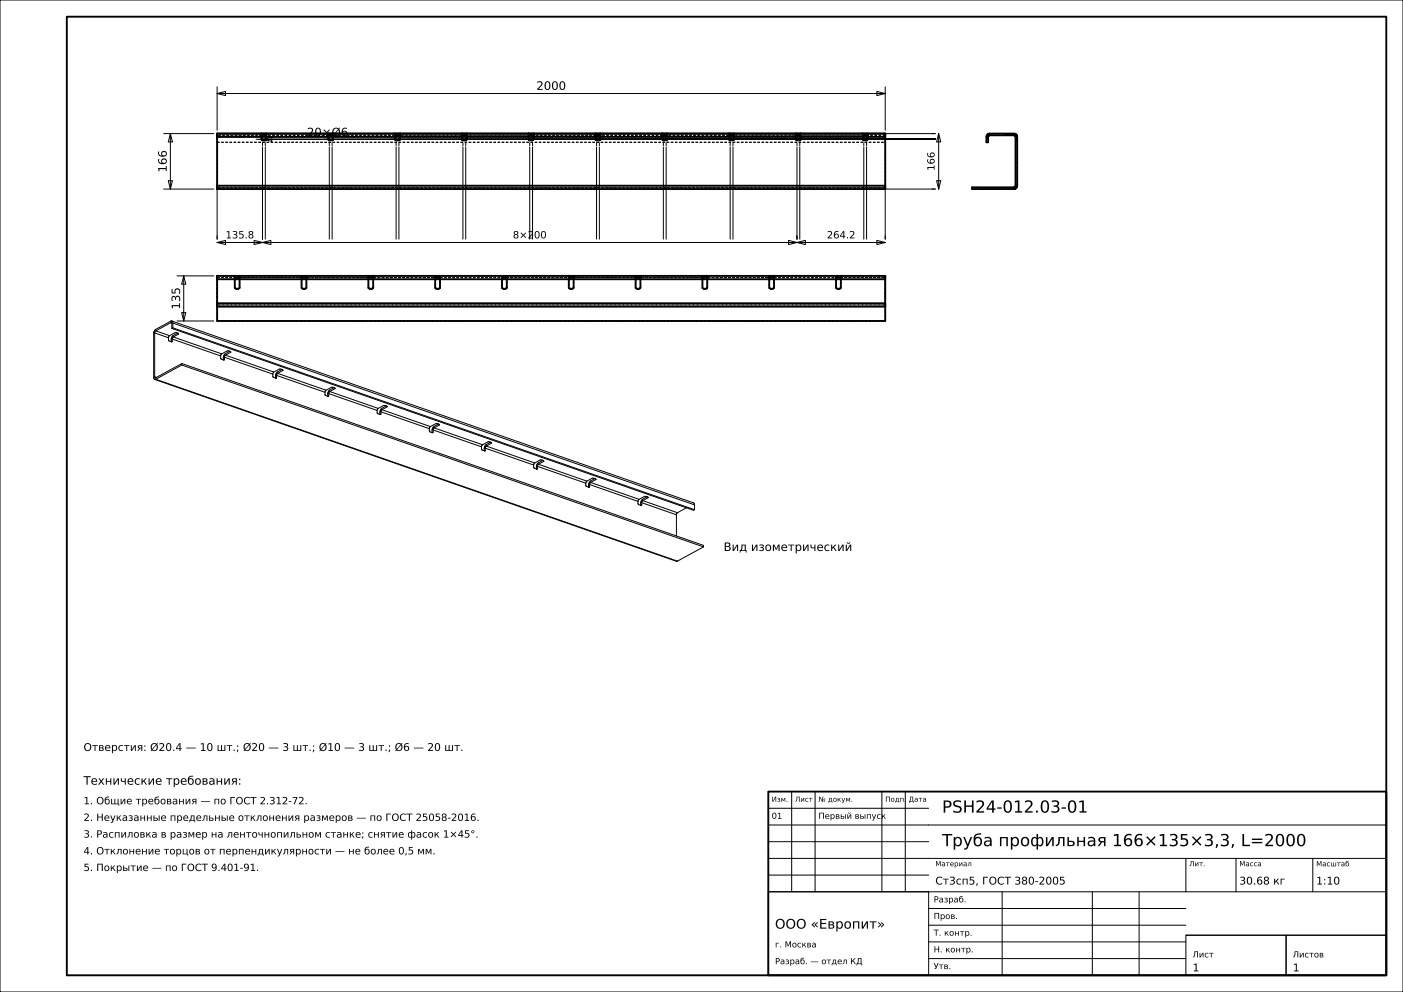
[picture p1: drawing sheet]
<svg xmlns="http://www.w3.org/2000/svg" width="420mm" height="297mm" viewBox="0 0 420 297" stroke-linecap="round" stroke-linejoin="round" font-family="sans-serif">
<g fill="none" stroke="#000" stroke-width=".3">
<path d="M0 0h420v297h-420zM49 40h15M51 40l.6 2.5h-1.2zM51 40v16.6M65 28l2.5-.6v1.2zM65 26v13M65 28h200M262.5 27.4l2.5 .6-2.5 .6zM265 26v13M265 40h15M281 40l.6 2.5h-1.2zM281 40v16.6"/>
<path d="M49 56.6h15M50.4 54.1h1.2l-.6 2.5zM65 56.6v15M78.6 44v27.6M78.9 41.7l2.5-.6v1.2zM78.9 41.7h201.1M79.4 44v27.6M98.6 44v27.6M99.4 44v27.6M118.6 44v27.6M119.4 44v27.6M138.6 44v27.6"/>
<path d="M139.4 44v27.6M158.6 44v27.6M159.4 44v27.6M178.6 44v27.6M179.4 44v27.6M198.6 44v27.6M199.4 44v27.6M218.6 44v27.6M219.4 44v27.6M238.6 44v27.6M239.4 44v27.6M258.6 44v27.6"/>
<path d="M259.4 44v27.6M280 56.6h-15v15M280.4 54.1h1.2l-.6 2.5zM65 72.6l2.5-.6v1.2zM65 72.6h200M76.1 72l2.5 .6-2.5 .6zM78.6 72.6l2.5-.6v1.2zM236.1 72l2.5 .6-2.5 .6zM238.6 72.6l2.5-.6v1.2zM262.5 72l2.5 .6-2.5 .6zM46.3 99.7v13.1M46.3 99.7l4.1 1.4"/>
<path d="M46.6 99.1l-.3 .6M46.6 99.1l4.1 1.4M51.1 96.6l.3 .1M51.1 96.6l-4.5 2.5M51.4 96.7v1.6M51.4 98.3l156.2 54.5 .3-.2M51.5 96.1l-4.9 2.5-.6 .9v13.5l.3 .6M51.5 96.1l.2 .6M51.5 96.1l156.1 54.5 .3 .6M51.7 96.7v1.5M51.7 98.2l-.3 .1M51.7 98.2l156.2 54.4"/>
<path d="M51.7 96.7l156.2 54.5M53 96.1h11M53 82.6h11M53.2 99.7l-1.7 1.1-.3 1.5 .4-.2M54.4 93.6h1.2l-.6 2.5zM55 82.6l.6 2.5h-1.2zM55 82.6v13.5M46.3 113.6l156.2 54.4h.3M46.3 112.8l.5 .2M46.6 113.6h-.3M46.6 113.6l156.2 54.4M50.4 101.1l.2 .9 .8 .3 .2-.2"/>
<path d="M50.7 100.5l1.7-.9 1.1 .3-1.6 1M50.7 100.5l-.3 .6M51.6 101.5v.6M51.6 101.5l14.5 5.1M51.9 100.9l-.3 .6M51.9 100.9l14.5 5M54.4 108.8l-7.8 4.3-.3-.3M54.4 108.8v.5M54.4 109.3l-7.8 4.3M54.4 109.3l156.2 54.4M54.4 108.8l156.2 54.5v.4M66.1 106.6v.8l.8 .4"/>
<path d="M66.4 105.9l1.6-.8 1.1 .3-1.6 .9M66.4 105.9l-.3 .7M67.2 107.6l-.3 .2M67.2 107v.6M67.2 107.6l-.3 .1M67.2 107l14.5 5M67.5 106.3l-.3 .7M67.5 106.3l14.5 5.1M68.8 105.2l-1.7 1-.2 1.5M81.7 112l.1 .9 .8 .3 .2-.2M82 111.4l1.6-.9 1.1 .3-1.6 1M82 111.4l-.3 .6"/>
<path d="M82.8 112.4v.6M82.8 112.4l14.5 5.1M83.1 111.8l-.3 .6M83.1 111.8l14.5 5M84.4 110.6l-1.6 1.1-.3 1.5 .3-.2M97.3 117.5l.1 .9 .9 .3 .1-.2M97.6 116.8l1.6-.9 1.1 .4-1.6 .9M97.6 116.8l-.3 .7M98.4 117.8v.7M98.4 117.8l14.5 5.1M98.7 117.2l-.3 .6M98.7 117.2l14.5 5.1"/>
<path d="M100 116.1l-1.6 1-.3 1.5 .3-.1M112.9 122.9l.1 .8 .9 .4M113.2 122.3l1.6-.9 1.1 .3-1.6 1M113.2 122.3l-.3 .6M113.9 124.1h.1M114 123.9l-.1 .2M114 123.3v.6M114 123.9l-.3 .2M114 123.3l14.5 5M114.3 122.7l-.3 .6M114.3 122.7l14.5 5M115.6 121.5l-1.6 1.1-.3 1.5"/>
<path d="M128.5 128.3l.2 1 .8 .3 .1-.2M128.8 127.7l1.7-.9 1 .3-1.5 1M128.8 127.7l-.3 .6M129.6 128.7v.7M129.6 128.7l14.5 5.1M130 128.1l-.4 .6M130 128.1l14.5 5.1M131.3 127l-1.7 1-.3 1.5 .3-.1M144.1 133.8l.2 .9 .8 .3 .2-.2M144.5 133.2l1.6-.9 1.1 .3-1.6 1M144.5 133.2l-.4 .6M145.3 134.2v.6"/>
<path d="M145.3 134.2l14.5 5M145.6 133.6l-.3 .6M145.6 133.6l14.5 5M146.9 132.4l-1.7 1-.2 1.6 .3-.2M159.8 139.2l.1 1 .8 .3 .2-.2M160.1 138.6l-.3 .6M160.9 139.6v.7M160.9 139.6l14.5 5.1M161.2 139l-.3 .6M161.2 139l14.5 5.1M162.4 137.8l.4 .3-1.6 .9M162.4 137.8l-.7-.1-1.6 .9"/>
<path d="M162.5 137.8l-1.7 1.1-.2 1.5 .3-.1M175.4 144.7l.1 .9 .8 .3 .2-.2M175.7 144.1l1.6-.9 1.1 .3-1.6 .9M175.7 144.1l-.3 .6M176.5 145.1v.6M176.5 145.1l14.5 5M176.8 144.4l-.3 .7M176.8 144.4l14.5 5.1M178.1 143.3l-1.6 1-.3 1.6 .3-.2M191 150.1l.1 .9 .9 .3 .1-.2M191.3 149.5l1.6-.9 1.1 .3-1.6 1M191.3 149.5l-.3 .6"/>
<path d="M192.1 150.5v.6M192.1 150.5l10.4 3.6M192.4 149.9l-.3 .6M192.4 149.9l10.4 3.6M193.7 148.7l-1.6 1.1-.3 1.5 .3-.2M202.5 154.1v6.4M202.8 153.5l-.3 .6M205.5 152l-2.7 1.5M207.9 151.2v1.4M210.6 163.7l-7.8 4.3M237 237v30M244 237v30"/>
<path d="M264 237v30M271 237v30M230 257h185M230 252h48M230 247h185M230 242h48M355 257v10M370 257v10M393 257v10M230 267h48v25h-48zM230 267h185M230 262h48"/>
<path d="M278 277h77M278 272h77M300 267v25M327 267v25M341 267v25M278 287h77M278 282h77M355 280h30v12h-30zM355 280h60M385 280h30v12h-30z"/>
</g>
<g fill="none" stroke="#000" stroke-width=".56">
<path d="M20 5h395v287h-395zM65 40h200v16.6h-200zM78.3 40v1.7l.3 .3 1.1-.2v-1.8M98.3 40v1.7l.3 .3 1.1-.2v-1.8M118.3 40v1.7l.3 .3 1.1-.2v-1.8M138.3 40v1.7l.3 .3 1.1-.2v-1.8M158.3 40v1.7l.3 .3 1.1-.2v-1.8M178.3 40v1.7l.3 .3 1.1-.2v-1.8M198.3 40v1.7l.3 .3 1.1-.2v-1.8M218.3 40v1.7l.3 .3 1.1-.2v-1.8M238.3 40v1.7l.3 .3 1.1-.2v-1.8M258.3 40v1.7l.3 .3 1.1-.2v-1.8"/>
<path d="M65 41h200M65 55.6h200M78.3 40.5h1.4M98.3 40.5h1.4M118.3 40.5h1.4M138.3 40.5h1.4M158.3 40.5h1.4M178.3 40.5h1.4M198.3 40.5h1.4M218.3 40.5h1.4M238.3 40.5h1.4M258.3 40.5h1.4"/>
<path d="M295.5 40.4l.8-.4h7.2l.9 .6 .1 15-.6 .9-12.9 .1v-.5h12.5l.5-.3-.1-15.1-.4-.2h-7.4l-.3 .3v1.8h-.5v-1.6zM65 82.6h200v13.5h-200zM65 91.8h200M65 90.8h200M65 83.6h200M70.3 82.6v3.6l.6 .3 .8-.3v-3.6M70.3 83.1h1.4M70.6 82.6v.5M71.4 82.6v.5M90.3 83.1h1.4M90.3 82.6v3.6l.6 .3 .8-.3v-3.6M90.6 82.6v.5"/>
<path d="M91.4 82.6v.5M110.3 83.1h1.4M110.3 82.6v3.6l.6 .3 .8-.3v-3.6M110.6 82.6v.5M111.4 82.6v.5M130.3 83.1h1.4M130.3 82.6v3.6l.6 .3 .8-.3v-3.6M130.6 82.6v.5M131.4 82.6v.5M150.3 83.1h1.4M150.3 82.6v3.6l.6 .3 .8-.3v-3.6M150.6 82.6v.5"/>
<path d="M151.4 82.6v.5M170.3 83.1h1.4M170.3 82.6v3.6l.6 .3 .8-.3v-3.6M170.6 82.6v.5M171.4 82.6v.5M190.3 83.1h1.4M190.3 82.6v3.6l.6 .3 .8-.3v-3.6M190.6 82.6v.5M191.4 82.6v.5M210.3 83.1h1.4M210.3 82.6v3.6l.6 .3 .8-.3v-3.6M210.6 82.6v.5"/>
<path d="M211.4 82.6v.5M230.3 83.1h1.4M230.3 82.6v3.6l.6 .3 .8-.3v-3.6M230.6 82.6v.5M231.4 82.6v.5M250.3 83.1h1.4M250.3 82.6v3.6l.6 .3 .8-.3v-3.6M250.6 82.6v.5M251.4 82.6v.5M230 237h185v55h-185z"/>
</g>
<g fill="none" stroke="#000" stroke-width=".3" stroke-dasharray=".7 .5" stroke-linecap="butt">
<path d="M78.3 40h1.4M78.3 40v.5M79.7 40v.5M98.3 40h1.4M98.3 40v.5M99.7 40v.5M118.3 40h1.4M118.3 40v.5M119.7 40v.5M138.3 40h1.4M138.3 40v.5M139.7 40v.5"/>
<path d="M158.3 40h1.4M158.3 40v.5M159.7 40v.5M178.3 40h1.4M178.3 40v.5M179.7 40v.5M198.3 40h1.4M198.3 40v.5M199.7 40v.5M218.3 40h1.4M218.3 40v.5M219.7 40v.5"/>
<path d="M238.3 40h1.4M238.3 40v.5M239.7 40v.5M258.3 40h1.4M258.3 40v.5M259.7 40v.5M296.3 40h7.2M300.6 40h.1M300.7 40h-.1M300.7 40h.1M300.8 40h-.1M300.8 40h.1"/>
<path d="M300.9 40h-.1M300.9 40v.5M300.9 40h2.6M303.5 40h.2M303.5 40h-2.6M65 40.5v.1M65 40.6v.1M65 40.7v.1M65 40.8v.1M65 40.9v.1M65 42.6h200M65 41v1.6"/>
<path d="M65 40v.1M65 40.1v.1M65 40.2v.1M65 40.3v.1M65 40.4v.1M65 55.6v-14.6M65 41v-.1M65 40.9v-.1M65 40.8v-.1M65 40.7v-.1M65 40.6v-.1M65 40.5v-.5"/>
<path d="M65 56.1v-.1M65 56v-.1M65 55.9v-.1M65 55.8v-.1M65 55.7v-.1M65 56.1v.5M65 56.1h200M78.3 40.5h-13.3M78.3 40.5v.1M78.3 40.6v.1M78.3 40.7v.1M78.3 40.8v.1"/>
<path d="M78.3 40.9v.1M78.3 41v.7M78.3 41.8v-.1M78.4 41.9l-.1-.1M78.5 42l-.1-.1M78.6 42h-.1M78.6 42h.8M79.5 42h-.1M79.6 41.9l-.1 .1M79.7 41.8l-.1 .1M79.7 41.7v.1M79.7 41.7v-.7"/>
<path d="M79.7 41v-.1M79.7 40.9v-.1M79.7 40.8v-.1M79.7 40.7v-.1M79.7 40.6v-.1M98.3 40.5h-18.6M98.3 40.5v.1M98.3 40.6v.1M98.3 40.7v.1M98.3 40.8v.1M98.3 40.9v.1M98.3 41v.7"/>
<path d="M98.3 41.8v-.1M98.4 41.9l-.1-.1M98.5 42l-.1-.1M98.6 42h-.1M98.6 42h.8M99.5 42h-.1M99.6 41.9l-.1 .1M99.7 41.8l-.1 .1M99.7 41.7v.1M99.7 41.7v-.7M99.7 41v-.1M99.7 40.9v-.1"/>
<path d="M99.7 40.8v-.1M99.7 40.7v-.1M99.7 40.6v-.1M118.3 40.5h-18.6M118.3 40.5v.1M118.3 40.6v.1M118.3 40.7v.1M118.3 40.8v.1M118.3 40.9v.1M118.3 41v.7M118.3 41.8v-.1M118.4 41.9l-.1-.1"/>
<path d="M118.5 42l-.1-.1M118.6 42h-.1M118.6 42h.8M119.5 42h-.1M119.6 41.9l-.1 .1M119.7 41.8l-.1 .1M119.7 41.7v.1M119.7 41.7v-.7M119.7 41v-.1M119.7 40.9v-.1M119.7 40.8v-.1M119.7 40.7v-.1"/>
<path d="M119.7 40.6v-.1M138.3 40.5h-18.6M138.3 40.5v.1M138.3 40.6v.1M138.3 40.7v.1M138.3 40.8v.1M138.3 40.9v.1M138.3 41v.7M138.3 41.8v-.1M138.4 41.9l-.1-.1M138.5 42l-.1-.1M138.6 42h-.1"/>
<path d="M138.6 42h.8M139.5 42h-.1M139.6 41.9l-.1 .1M139.7 41.8l-.1 .1M139.7 41.7v.1M139.7 41.7v-.7M139.7 41v-.1M139.7 40.9v-.1M139.7 40.8v-.1M139.7 40.7v-.1M139.7 40.6v-.1M158.3 40.5h-18.6"/>
<path d="M158.3 40.5v.1M158.3 40.6v.1M158.3 40.7v.1M158.3 40.8v.1M158.3 40.9v.1M158.3 41v.7M158.3 41.8v-.1M158.4 41.9l-.1-.1M158.5 42l-.1-.1M158.6 42h-.1M158.6 42h.8M159.5 42h-.1"/>
<path d="M159.6 41.9l-.1 .1M159.7 41.8l-.1 .1M159.7 41.7v.1M159.7 41.7v-.7M159.7 41v-.1M159.7 40.9v-.1M159.7 40.8v-.1M159.7 40.7v-.1M159.7 40.6v-.1M178.3 40.5h-18.6M178.3 40.5v.1M178.3 40.6v.1"/>
<path d="M178.3 40.7v.1M178.3 40.8v.1M178.3 40.9v.1M178.3 41v.7M178.3 41.8v-.1M178.4 41.9l-.1-.1M178.5 42l-.1-.1M178.6 42h-.1M178.6 42h.8M179.5 42h-.1M179.6 41.9l-.1 .1M179.7 41.8l-.1 .1"/>
<path d="M179.7 41.7v.1M179.7 41.7v-.7M179.7 41v-.1M179.7 40.9v-.1M179.7 40.8v-.1M179.7 40.7v-.1M179.7 40.6v-.1M198.3 40.5h-18.6M198.3 40.5v.1M198.3 40.6v.1M198.3 40.7v.1M198.3 40.8v.1"/>
<path d="M198.3 40.9v.1M198.3 41v.7M198.3 41.8v-.1M198.4 41.9l-.1-.1M198.5 42l-.1-.1M198.6 42h-.1M198.6 42h.8M199.5 42h-.1M199.6 41.9l-.1 .1M199.7 41.8l-.1 .1M199.7 41.7v.1M199.7 41.7v-.7"/>
<path d="M199.7 41v-.1M199.7 40.9v-.1M199.7 40.8v-.1M199.7 40.7v-.1M199.7 40.6v-.1M218.3 40.5h-18.6M218.3 40.5v.1M218.3 40.6v.1M218.3 40.7v.1M218.3 40.8v.1M218.3 40.9v.1M218.3 41v.7"/>
<path d="M218.3 41.8v-.1M218.4 41.9l-.1-.1M218.5 42l-.1-.1M218.6 42h-.1M218.6 42h.8M219.5 42h-.1M219.6 41.9l-.1 .1M219.7 41.8l-.1 .1M219.7 41.7v.1M219.7 41.7v-.7M219.7 41v-.1M219.7 40.9v-.1"/>
<path d="M219.7 40.8v-.1M219.7 40.7v-.1M219.7 40.6v-.1M238.3 40.5h-18.6M238.3 40.5v.1M238.3 40.6v.1M238.3 40.7v.1M238.3 40.8v.1M238.3 40.9v.1M238.3 41v.7M238.3 41.8v-.1M238.4 41.9l-.1-.1"/>
<path d="M238.5 42l-.1-.1M238.6 42h-.1M238.6 42h.8M239.5 42h-.1M239.6 41.9l-.1 .1M239.7 41.8l-.1 .1M239.7 41.7v.1M239.7 41.7v-.7M239.7 41v-.1M239.7 40.9v-.1M239.7 40.8v-.1M239.7 40.7v-.1"/>
<path d="M239.7 40.6v-.1M258.3 40.5h-18.6M258.3 40.5v.1M258.3 40.6v.1M258.3 40.7v.1M258.3 40.8v.1M258.3 40.9v.1M258.3 41v.7M258.3 41.8v-.1M258.4 41.9l-.1-.1M258.5 42l-.1-.1M258.6 42h-.1"/>
<path d="M258.6 42h.8M259.5 42h-.1M259.6 41.9l-.1 .1M259.7 41.8l-.1 .1M259.7 41.7v.1M259.7 41.7v-.7M259.7 41v-.1M259.7 40.9v-.1M259.7 40.8v-.1M259.7 40.7v-.1M259.7 40.6v-.1M265 41v-.1"/>
<path d="M265 40.9v-.1M265 40.8v-.1M265 40.7v-.1M265 40.6v-.1M265 40.5v-.1M265 40.4v-.1M265 40.3v-.1M265 40.2v-.1M265 40.1v-.1M265 42.6v-1.6M265 41v1.6M265 40.5v.1"/>
<path d="M265 40.6v.1M265 40.7v.1M265 40.8v.1M265 40.9v.1M265 55.6v-14.6M265 56.1v-.1M265 56v-.1M265 55.9v-.1M265 55.8v-.1M265 55.7v-.1M265 56.6v-.5M265 40.5h-200"/>
<path d="M265 40.5h-5.3M265 56.1h-200M265 56.6h-200M291 56.1h12.5M291 56.6v-.5M295.3 41v-.2M295.3 42.6v-1.6M295.3 40.8l.1-.2M295.4 40.6l.1-.2M295.5 40.4l.2-.2M295.7 40.2l.2-.1M295.8 42.6h-.5"/>
<path d="M295.8 41v1.6M295.8 40.8v.2M295.9 40.1l.2-.1M295.9 40.7l-.1 .1M296 40.6l-.1 .1M296.1 40h.2M296.1 40.5l-.1 .1M296.3 40.5h-.2M300.6 40.5h.1M300.7 40.5h-.1M300.7 40.5h.1M300.8 40.5h-.1"/>
<path d="M300.8 40.5h.1M300.9 40.5h-.1M300.9 40.5h2.6M303.5 40.5h-7.2M303.5 56.1h.2M303.5 56.6h-12.5M303.5 40.5h-2.6M303.5 40.5h.2M303.7 40.5h-.2M303.7 56.1l.1-.1M303.7 40.5l.1 .1M303.7 40l.2 .1"/>
<path d="M303.7 56.6h-.2M303.7 40h-.2M303.8 40.6l-.1-.1M303.8 56l.1-.1M303.8 40.6l.1 .1M303.9 40.7l-.1-.1M303.9 55.9l.1-.1M303.9 40.7l.1 .1M303.9 40.1l.2 .1M303.9 56.5l-.2 .1M303.9 40.1l-.2-.1M304 40.8l-.1-.1"/>
<path d="M304 55.8v-.2M304 40.8v.2M304 41v-.2M304 55.6v-14.6M304 42v-.1M304 41.9v-.1M304 41.8v-.1M304 42h.5M304 41.7v.1M304 41.8v.1M304 41.9v.1M304 41v.7"/>
<path d="M304 41.7v-.7M304.1 40.2l.2 .2M304.1 56.4l-.2 .1M304.1 40.2l-.2-.1M304.3 40.4l.1 .2M304.3 56.2l-.2 .2M304.3 40.4l-.2-.2M304.4 40.6l.1 .2M304.4 56l-.1 .2M304.4 40.6l-.1-.2M304.5 40.8v.2M304.5 55.8l-.1 .2"/>
<path d="M304.5 40.8l-.1-.2M304.5 55.6v.2M304.5 41v14.6M304.5 41.7v-.7M304.5 41.7v.1M304.5 41.8v.1M304.5 41.9v.1M304.5 42v-.1M304.5 41.9v-.1M304.5 41.8v-.1M304.5 41v.7M304.5 42h-.5"/>
<path d="M304.5 41v-.2M65 91.3v.5M65 90.8v.1M65 90.9v.1M65 91v.1M65 91.1v.1M65 91.2v.1M65 83.6v7.2M65 83.1v.1M65 83.2v.1M65 83.3v.1M65 83.4v.1"/>
<path d="M65 83.5v.1M65 83.6v-.1M65 83.5v-.1M65 83.4v-.1M65 83.3v-.1M65 83.2v-.1M65 91.8v-8.2M65 83.6v12.5M65 82.6v.1M65 82.7v.1M65 82.8v.1M65 82.9v.1"/>
<path d="M65 83v.1M65 91.3h200M65 83.1h5.3M65 83.1h200M65 96.1h200M70.3 86.2l.2 .1M70.3 83.6v2.6M70.3 82.6v.5M70.3 83.1v.1M70.3 83.2v.1M70.3 83.3v.1M70.3 83.4v.1"/>
<path d="M70.3 83.5v.1M70.5 86.3l.2 .1M70.7 86.4l.2 .1M70.9 86.5h.2M71.1 86.5l.2-.1M71.3 86.4l.2-.1M71.5 86.3l.2-.1M71.7 86.2v-2.6M71.7 83.1v-.5M71.7 83.6v-.1M71.7 83.5v-.1M71.7 83.4v-.1"/>
<path d="M71.7 83.3v-.1M71.7 83.2v-.1M71.7 83.1h18.6M90.3 86.2l.2 .1M90.3 83.6v2.6M90.3 82.6v.5M90.3 83.1v.1M90.3 83.2v.1M90.3 83.3v.1M90.3 83.4v.1M90.3 83.5v.1M90.5 86.3l.2 .1"/>
<path d="M90.7 86.4l.2 .1M90.9 86.5h.2M91.1 86.5l.2-.1M91.3 86.4l.2-.1M91.5 86.3l.2-.1M91.7 86.2v-2.6M91.7 83.1v-.5M91.7 83.6v-.1M91.7 83.5v-.1M91.7 83.4v-.1M91.7 83.3v-.1M91.7 83.2v-.1"/>
<path d="M91.7 83.1h18.6M110.3 86.2l.2 .1M110.3 83.6v2.6M110.3 82.6v.5M110.3 83.1v.1M110.3 83.2v.1M110.3 83.3v.1M110.3 83.4v.1M110.3 83.5v.1M110.5 86.3l.2 .1M110.7 86.4l.2 .1M110.9 86.5h.2"/>
<path d="M111.1 86.5l.2-.1M111.3 86.4l.2-.1M111.5 86.3l.2-.1M111.7 86.2v-2.6M111.7 83.1v-.5M111.7 83.6v-.1M111.7 83.5v-.1M111.7 83.4v-.1M111.7 83.3v-.1M111.7 83.2v-.1M111.7 83.1h18.6M130.3 86.2l.2 .1"/>
<path d="M130.3 83.6v2.6M130.3 82.6v.5M130.3 83.1v.1M130.3 83.2v.1M130.3 83.3v.1M130.3 83.4v.1M130.3 83.5v.1M130.5 86.3l.2 .1M130.7 86.4l.2 .1M130.9 86.5h.2M131.1 86.5l.2-.1M131.3 86.4l.2-.1"/>
<path d="M131.5 86.3l.2-.1M131.7 86.2v-2.6M131.7 83.1v-.5M131.7 83.6v-.1M131.7 83.5v-.1M131.7 83.4v-.1M131.7 83.3v-.1M131.7 83.2v-.1M131.7 83.1h18.6M150.3 86.2l.2 .1M150.3 83.6v2.6M150.3 82.6v.5"/>
<path d="M150.3 83.1v.1M150.3 83.2v.1M150.3 83.3v.1M150.3 83.4v.1M150.3 83.5v.1M150.5 86.3l.2 .1M150.7 86.4l.2 .1M150.9 86.5h.2M151.1 86.5l.2-.1M151.3 86.4l.2-.1M151.5 86.3l.2-.1M151.7 86.2v-2.6"/>
<path d="M151.7 83.1v-.5M151.7 83.6v-.1M151.7 83.5v-.1M151.7 83.4v-.1M151.7 83.3v-.1M151.7 83.2v-.1M151.7 83.1h18.6M170.3 86.2l.2 .1M170.3 83.6v2.6M170.3 82.6v.5M170.3 83.1v.1M170.3 83.2v.1"/>
<path d="M170.3 83.3v.1M170.3 83.4v.1M170.3 83.5v.1M170.5 86.3l.2 .1M170.7 86.4l.2 .1M170.9 86.5h.2M171.1 86.5l.2-.1M171.3 86.4l.2-.1M171.5 86.3l.2-.1M171.7 86.2v-2.6M171.7 83.1v-.5M171.7 83.6v-.1"/>
<path d="M171.7 83.5v-.1M171.7 83.4v-.1M171.7 83.3v-.1M171.7 83.2v-.1M171.7 83.1h18.6M190.3 86.2l.2 .1M190.3 83.6v2.6M190.3 82.6v.5M190.3 83.1v.1M190.3 83.2v.1M190.3 83.3v.1M190.3 83.4v.1"/>
<path d="M190.3 83.5v.1M190.5 86.3l.2 .1M190.7 86.4l.2 .1M190.9 86.5h.2M191.1 86.5l.2-.1M191.3 86.4l.2-.1M191.5 86.3l.2-.1M191.7 86.2v-2.6M191.7 83.1v-.5M191.7 83.6v-.1M191.7 83.5v-.1M191.7 83.4v-.1"/>
<path d="M191.7 83.3v-.1M191.7 83.2v-.1M191.7 83.1h18.6M210.3 86.2l.2 .1M210.3 83.6v2.6M210.3 82.6v.5M210.3 83.1v.1M210.3 83.2v.1M210.3 83.3v.1M210.3 83.4v.1M210.3 83.5v.1M210.5 86.3l.2 .1"/>
<path d="M210.7 86.4l.2 .1M210.9 86.5h.2M211.1 86.5l.2-.1M211.3 86.4l.2-.1M211.5 86.3l.2-.1M211.7 86.2v-2.6M211.7 83.1v-.5M211.7 83.6v-.1M211.7 83.5v-.1M211.7 83.4v-.1M211.7 83.3v-.1M211.7 83.2v-.1"/>
<path d="M211.7 83.1h18.6M230.3 86.2l.2 .1M230.3 83.6v2.6M230.3 82.6v.5M230.3 83.1v.1M230.3 83.2v.1M230.3 83.3v.1M230.3 83.4v.1M230.3 83.5v.1M230.5 86.3l.2 .1M230.7 86.4l.2 .1M230.9 86.5h.2"/>
<path d="M231.1 86.5l.2-.1M231.3 86.4l.2-.1M231.5 86.3l.2-.1M231.7 86.2v-2.6M231.7 83.1v-.5M231.7 83.6v-.1M231.7 83.5v-.1M231.7 83.4v-.1M231.7 83.3v-.1M231.7 83.2v-.1M231.7 83.1h18.6M250.3 86.2l.2 .1"/>
<path d="M250.3 83.6v2.6M250.3 82.6v.5M250.3 83.1v.1M250.3 83.2v.1M250.3 83.3v.1M250.3 83.4v.1M250.3 83.5v.1M250.5 86.3l.2 .1M250.7 86.4l.2 .1M250.9 86.5h.2M251.1 86.5l.2-.1M251.3 86.4l.2-.1"/>
<path d="M251.5 86.3l.2-.1M251.7 86.2v-2.6M251.7 83.1v-.5M251.7 83.6v-.1M251.7 83.5v-.1M251.7 83.4v-.1M251.7 83.3v-.1M251.7 83.2v-.1M251.7 83.1h13.3M265 83.6v7.2M265 90.8v.1M265 90.9v.1"/>
<path d="M265 91v.1M265 91.1v.1M265 91.2v.1M265 91.3h-200M265 91.8h-200M265 91.3v.5M265 82.6h-200M265 83.1v.1M265 83.2v.1M265 83.3v.1M265 83.4v.1M265 83.5v.1"/>
<path d="M265 83.1v-.5M265 83.6v-.1M265 83.5v-.1M265 83.4v-.1M265 83.3v-.1M265 83.2v-.1M265 96.1v-12.5M265 91.8v-8.2M265 83.1v-.1M265 83v-.1M265 82.9v-.1M265 82.8v-.1"/>
<path d="M265 82.7v-.1"/>
</g>
<g fill="none" stroke="#000" stroke-width=".3" stroke-dasharray="1.1 .4" stroke-linecap="butt">
<path d="M76.6 41.7h4M77.4 41.7h4M78.6 43.7v-4M79.4 43.7v-4M96.6 41.7h4M97.4 41.7h4M98.6 43.7v-4M99.4 43.7v-4M116.6 41.7h4M117.4 41.7h4M118.6 43.7v-4M119.4 43.7v-4"/>
<path d="M136.6 41.7h4M137.4 41.7h4M138.6 43.7v-4M139.4 43.7v-4M156.6 41.7h4M157.4 41.7h4M158.6 43.7v-4M159.4 43.7v-4M176.6 41.7h4M177.4 41.7h4M178.6 43.7v-4M179.4 43.7v-4"/>
<path d="M196.6 41.7h4M197.4 41.7h4M198.6 43.7v-4M199.4 43.7v-4M216.6 41.7h4M217.4 41.7h4M218.6 43.7v-4M219.4 43.7v-4M236.6 41.7h4M237.4 41.7h4M238.6 43.7v-4M239.4 43.7v-4"/>
<path d="M256.6 41.7h4M257.4 41.7h4M258.6 43.7v-4M259.4 43.7v-4"/>
</g>
<g font-size="5">
<text x="282" y="243.3">PSH24-012.03-01</text>
<text x="282" y="253.3">Труба профильная 166×135×3,3, L=2000</text>
</g>
<text font-size="4" x="232" y="278">ООО «Европит»</text>
<g font-size="3.5">
<text x="160.6" y="26.9">2000</text>
<text x="91.9" y="40.8">20×Ø6</text>
<text x="49.9" y="51.6" transform="rotate(-90 49.9 51.6)">166</text>
<text x="53.9" y="92.7" transform="rotate(-90 53.9 92.7)">135</text>
<text x="216.6" y="165">Вид изометрический</text>
<text x="25" y="234.9">Технические требования:</text>
</g>
<g font-size="3.2">
<text x="25" y="224.8">Отверстия: Ø20.4 — 10 шт.; Ø20 — 3 шт.; Ø10 — 3 шт.; Ø6 — 20 шт.</text>
<text x="280" y="264.8">Ст3сп5, ГОСТ 380-2005</text>
<text x="371" y="264.8">30.68 кг</text>
<text x="394" y="264.8">1:10</text>
<text x="357" y="290.8">1</text>
<text x="387" y="290.8">1</text>
</g>
<g font-size="3">
<text x="279.8" y="51.2" transform="rotate(-90 279.8 51.2)">166</text>
<text x="67.5" y="71.4">135.8</text>
<text x="153.5" y="71.4">8×200</text>
<text x="247.5" y="71.4">264.2</text>
<text x="25" y="240.8">1. Общие требования — по ГОСТ 2.312-72.</text>
<text x="25" y="245.8">2. Неуказанные предельные отклонения размеров — по ГОСТ 25058-2016.</text>
<text x="25" y="250.8">3. Распиловка в размер на ленточнопильном станке; снятие фасок 1×45°.</text>
<text x="25" y="255.8">4. Отклонение торцов от перпендикулярности — не более 0,5 мм.</text>
<text x="25" y="260.8">5. Покрытие — по ГОСТ 9.401-91.</text>
</g>
<g font-size="2.5">
<text x="231" y="245.1">01</text>
<text x="245" y="245.1">Первый выпуск</text>
<text x="279.5" y="270.2">Разраб.</text>
<text x="279.5" y="275.1">Пров.</text>
<text x="279.5" y="280.1">Т. контр.</text>
<text x="232" y="283.6">г. Москва</text>
<text x="279.5" y="285.1">Н. контр.</text>
<text x="357" y="286.6">Лист</text>
<text x="387" y="286.6">Листов</text>
<text x="232" y="288.7">Разраб. — отдел КД</text>
<text x="279.5" y="290.1">Утв.</text>
</g>
<g font-size="2.1">
<text x="231" y="240">Изм.</text>
<text x="238" y="240">Лист</text>
<text x="245" y="240">№ докум.</text>
<text x="265" y="240">Подп.</text>
<text x="272" y="240">Дата</text>
<text x="280" y="259.3">Материал</text>
<text x="356" y="259.3">Лит.</text>
<text x="371" y="259.3">Масса</text>
<text x="394" y="259.4">Масштаб</text>
</g>
</svg>
